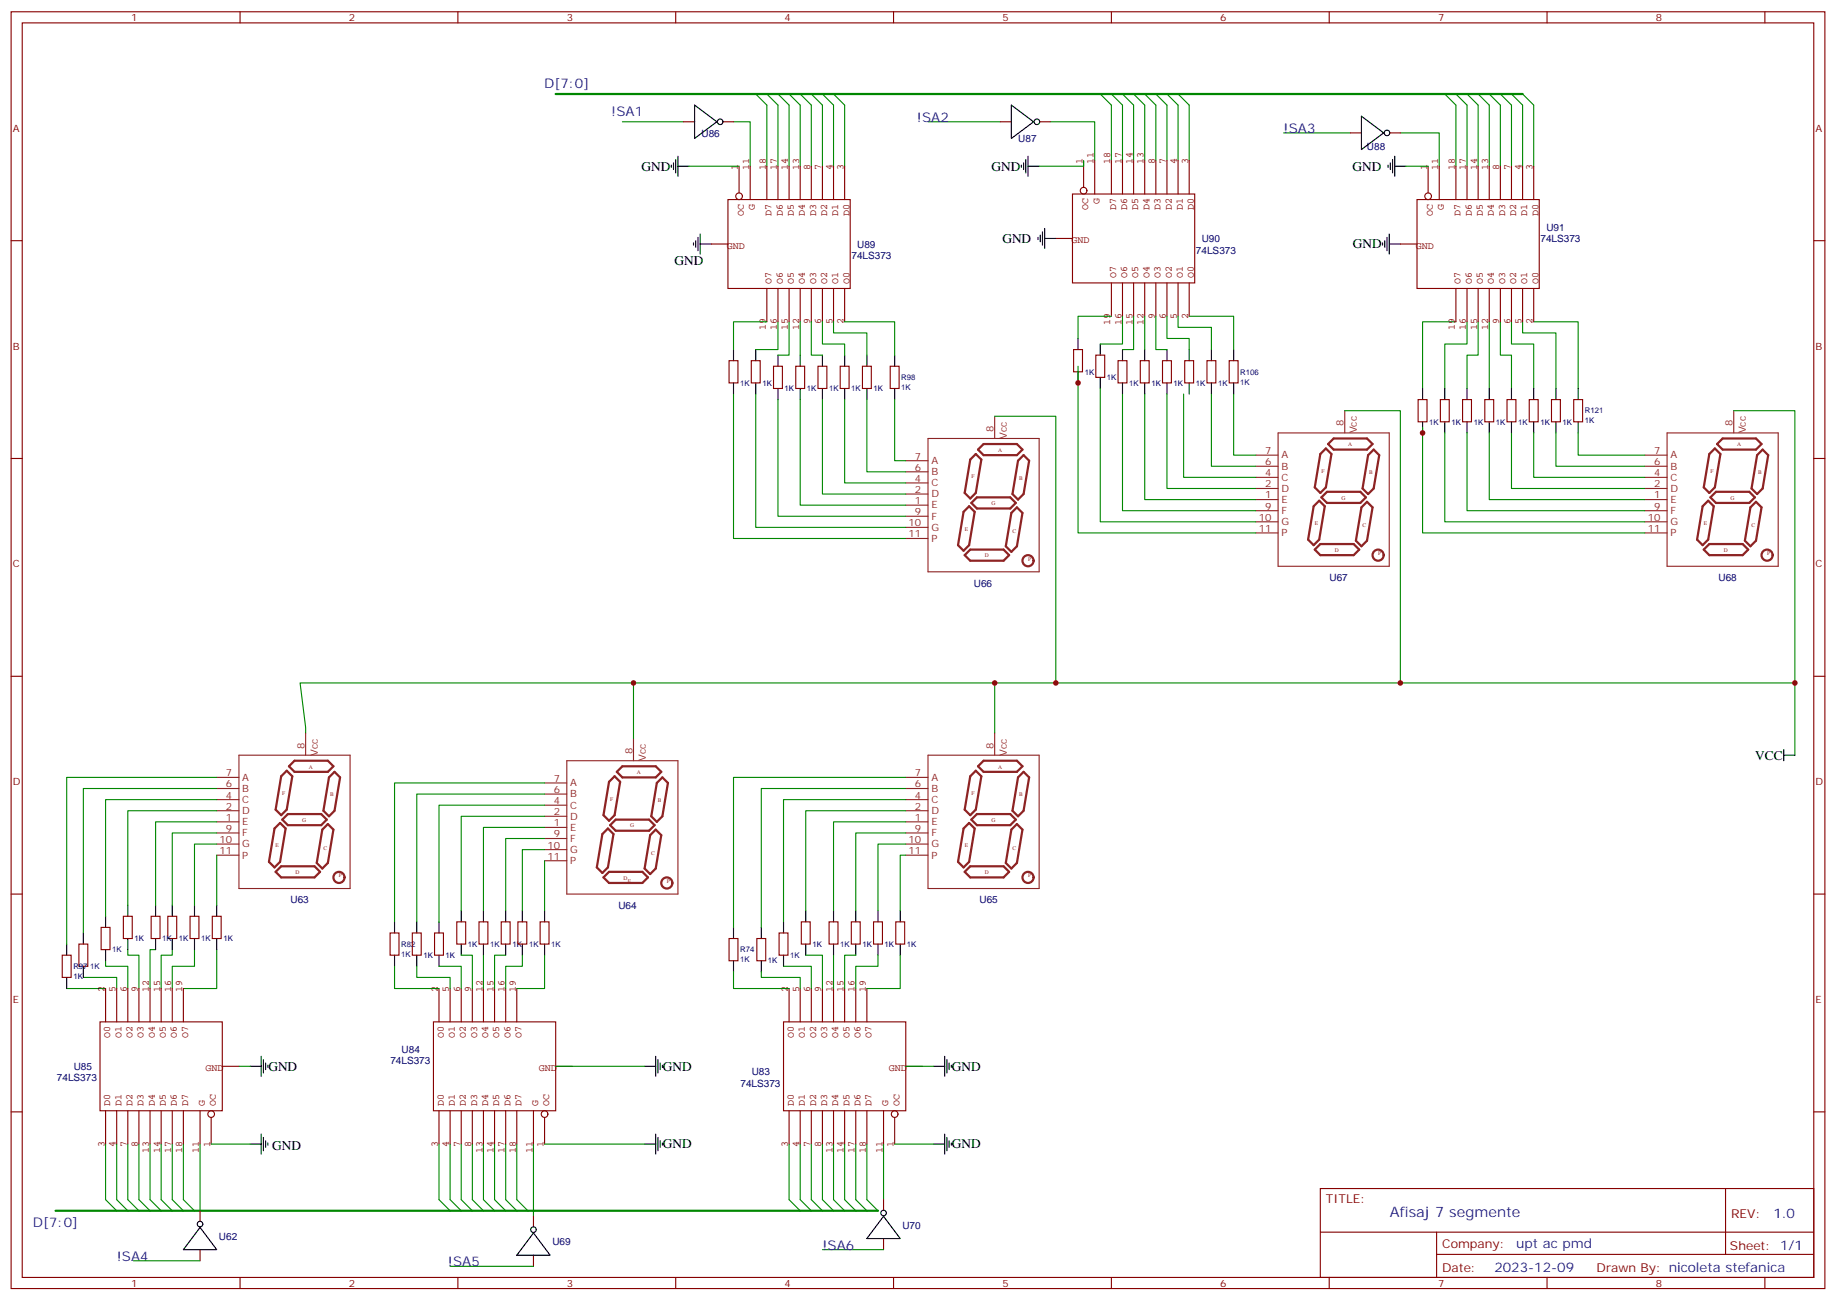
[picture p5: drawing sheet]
<svg xmlns="http://www.w3.org/2000/svg" width="583mm" height="413mm" viewBox="0 0 583 413" stroke-linecap="round" stroke-linejoin="round" font-family="sans-serif">
<g fill="none" stroke="#870000" stroke-width=".35">
<path d="M3.5 3.7h575.8v405.4h-575.8zM7.1 7.3h568.6v398.3h-568.6zM76.2 3.7v3.6M145.3 3.7v3.6M214.5 3.7v3.6M283.6 3.7v3.6M352.8 3.7v3.6M421.9 3.7v3.6M491.1 3.7v3.6M560.2 3.7v3.6M217 38.7h3.5M229.3 38.7h3.5"/>
<path d="M3.5 76.4h3.6M575.7 76.4h3.6M3.5 145.6h3.6M575.7 145.6h3.6M3.5 214.7h3.6M575.7 214.7h3.6M3.5 283.8h3.6M25 299.7h2.9v7.1h-2.9zM32.1 294.4h2.8v7.1h-2.8zM39.2 290.9h2.8v7.1h-2.8zM48 290.9h2.8v7.1h-2.8zM53.3 290.9h2.8v7.1h-2.8z"/>
<path d="M60.3 290.9h2.8v7.1h-2.8zM67.4 290.9h2.8v7.1h-2.8zM123.8 296.2h2.8v7h-2.8zM130.9 296.2h2.8v7h-2.8zM137.9 296.2h2.9v7h-2.9zM145 292.7h2.8v7h-2.8zM152 292.7h2.9v7h-2.9zM159.1 292.7h2.8v7h-2.8zM164.4 292.7h2.8v7h-2.8zM171.4 292.7h2.9v7h-2.9zM231.4 298h2.8v7h-2.8zM240.2 298h2.9v7h-2.9z"/>
<path d="M247.3 296.2h2.8v7h-2.8zM254.4 292.7h2.8v7h-2.8zM263.2 292.7h2.8v7h-2.8zM270.2 292.7h2.8v7h-2.8zM277.3 292.7h2.8v7h-2.8zM284.3 292.7h2.9v7h-2.9zM575.7 283.8h3.6M19.8 303.2h2.8v7.1h-2.8zM3.5 353h3.6M575.7 353h3.6M419.1 377.3h156.6v28.3h-156.6zM547.7 377.4v20.8"/>
<path d="M419.1 391.2h156.5M456 398.2h119.6M456 391.2v14.1M76.2 405.6v3.5M145.3 405.6v3.5M214.5 405.6v3.5M283.6 405.6v3.5M352.8 405.6v3.5M421.9 405.6v3.5M491.1 405.6v3.5M560.2 405.6v3.5"/>
</g>
<g fill="none" stroke="#008700" stroke-width=".35">
<path d="M197.6 38.7h19.4M232.8 38.7h5.3v14.1M294.6 38.7h22.9M333.4 38.7h14.1v12.3M407.5 42.2h21.1M444.5 42.2h12.3v10.6M21.2 313.8h12.3M26.5 310.3h10.5v3.5M33.5 305v1.8h7.1v7M40.6 301.5v1.7h3.5v10.6M49.4 301.5h-1.8v12.3M54.7 301.5v1.7h-3.5v10.6"/>
<path d="M61.7 301.5v5.3h-7v7M68.8 301.5v12.3h-10.6M125.2 306.8v7h14.1M132.3 306.8v3.5h10.6v3.5M139.3 306.8h7.1v7M146.4 303.2h3.5v10.6M153.5 303.2v10.6M160.5 303.2h-3.5v10.6M165.8 303.2v3.6h-5.3v7M172.9 303.2v10.6h-8.9M232.8 308.5v5.3h17.7M241.7 308.5v1.8h12.3v3.5"/>
<path d="M248.7 306.8h8.8v7M255.8 303.2h5.3v10.6M264.6 303.2v10.6M271.6 303.2h-3.5v10.6M278.7 303.2v3.6h-7.1v7M285.8 303.2v10.6h-10.6M33.5 363.2v17.7l3.5 3.5M37 363.2v17.7l3.6 3.5M40.6 363.2v17.7l3.5 3.5M44.1 363.2v17.7l3.5 3.5M47.6 363.2v17.7l3.6 3.5M51.2 363.2v17.7l3.5 3.5"/>
<path d="M54.7 363.2v17.7l3.5 3.5M58.2 363.2v17.7l3.5 3.5M63.5 363.2v21.2M139.3 363.2v17.7l3.6 3.5M142.9 363.2v17.7l3.5 3.5M146.4 363.2v17.7l3.5 3.5M149.9 363.2v17.7l3.6 3.5M153.5 363.2v17.7l3.5 3.5M157 363.2v17.7l3.5 3.5M160.5 363.2v17.7l3.5 3.5M164 363.2v17.7l3.6 3.5M169.3 363.2v23"/>
<path d="M250.5 363.2v17.7l3.5 3.5M254 363.2v17.7l3.5 3.5M257.5 363.2v17.7l3.6 3.5M261.1 363.2v17.7l3.5 3.5M264.6 363.2v17.7l3.5 3.5M268.1 363.2v17.7l3.5 3.5M271.6 363.2v17.7l3.6 3.5M275.2 363.2v17.7l3.5 3.5M280.5 363.2v17.7"/>
</g>
<g fill="none" stroke="#000" stroke-width=".35">
<path d="M220.5 33.4l7 5.3-7 5.3zM21.2 299.7v3.5M26.5 296.2v3.5M33.5 290.9v3.5M40.6 287.4v3.5M40.6 298v3.5M49.4 287.4v3.5M49.4 298v3.5M54.7 287.4v3.5M54.7 298v3.5M61.7 287.4v3.5M61.7 298v3.5"/>
<path d="M68.8 287.4v3.5M68.8 298v3.5M125.2 292.7v3.5M132.3 292.7v3.5M139.3 292.7v3.5M146.4 289.1v3.6M146.4 299.7v3.5M153.5 289.1v3.6M153.5 299.7v3.5M160.5 289.1v3.6M160.5 299.7v3.5M165.8 289.1v3.6"/>
<path d="M165.8 299.7v3.5M172.9 289.1v3.6M172.9 299.7v3.5M232.8 294.4v3.6M241.7 294.4v3.6M248.7 292.7v3.5M255.8 289.1v3.6M255.8 299.7v3.5M264.6 289.1v3.6M264.6 299.7v3.5M271.6 289.1v3.6M271.6 299.7v3.5"/>
<path d="M278.7 289.1v3.6M278.7 299.7v3.5M285.8 289.1v3.6M285.8 299.7v3.5M21.2 310.3v3.5M26.5 306.8v3.5M33.5 301.5v3.5M125.2 303.2v3.6M132.3 303.2v3.6M139.3 303.2v3.6M232.8 305v3.5M241.7 305v3.5"/>
<path d="M248.7 303.2v3.6M79.4 338.5h3.5M82.9 335.4v6.3M83.6 336.4v4.2M84.3 337.5v2.1M85 338.2v.7M204.6 338.5h3.5M208.1 335.4v6.3M208.8 336.4v4.2M209.5 337.5v2.1M210.3 338.2v.7M296.3 338.5h3.6"/>
<path d="M299.9 335.4v6.3M300.6 336.4v4.2M301.3 337.5v2.1M302 338.2v.7M79.4 363.2h3.5M82.9 360v6.4M83.6 361.1v4.2M84.3 362.2v2.1M85 362.9v.7M204.6 363.2h3.5M208.1 360v6.4M208.8 361.1v4.2"/>
<path d="M209.5 362.2v2.1M210.3 362.9v.7M296.3 363.2h3.6M299.9 360v6.4M300.6 361.1v4.2M301.3 362.2v2.1M302 362.9v.7"/>
</g>
<path d="M17.6 384.4h261.1" fill="none" stroke="#008700" stroke-width=".71"/>
<g fill="none" stroke="#850000" stroke-width=".35">
<path d="M33.5 313.8v10.6M37 313.8v10.6M40.6 313.8v10.6M44.1 313.8v10.6M47.6 313.8v10.6M51.2 313.8v10.6M54.7 313.8v10.6M58.2 313.8v10.6M139.3 313.8v10.6M142.9 313.8v10.6M146.4 313.8v10.6M149.9 313.8v10.6"/>
<path d="M153.5 313.8v10.6M157 313.8v10.6M160.5 313.8v10.6M164 313.8v10.6M250.5 313.8v10.6M254 313.8v10.6M257.5 313.8v10.6M261.1 313.8v10.6M264.6 313.8v10.6M268.1 313.8v10.6M271.6 313.8v10.6M275.2 313.8v10.6"/>
<path d="M31.7 324.4h38.9v28.2h-38.9zM70.6 338.5h5.2M137.6 324.4h38.8v28.2h-38.8zM176.4 338.5h5.3M248.7 324.4h38.8v28.2h-38.8zM287.5 338.5h5.3M33.5 352.6v10.6M37 352.6v10.6M40.6 352.6v10.6M44.1 352.6v10.6M47.6 352.6v10.6M51.2 352.6v10.6"/>
<path d="M54.7 352.6v10.6M58.2 352.6v10.6M63.5 352.6v10.6M67 354.8v8.4M139.3 352.6v10.6M142.9 352.6v10.6M146.4 352.6v10.6M149.9 352.6v10.6M153.5 352.6v10.6M157 352.6v10.6M160.5 352.6v10.6M164 352.6v10.6"/>
<path d="M169.3 352.6v10.6M172.9 354.8v8.4M250.5 352.6v10.6M254 352.6v10.6M257.5 352.6v10.6M261.1 352.6v10.6M264.6 352.6v10.6M268.1 352.6v10.6M271.6 352.6v10.6M275.2 352.6v10.6M280.5 352.6v10.6M284 354.8v8.4"/>
<circle cx="67" cy="353.7" r="1.06"/>
<circle cx="172.9" cy="353.7" r="1.06"/>
<circle cx="284" cy="353.7" r="1.06"/>
</g>
<circle cx="228.6" cy="38.7" r=".88" fill="#fff" stroke="#000" stroke-width=".35"/>
<path d="M317.5 38.7h3.5M329.8 38.7h3.6" fill="none" stroke="#870000" stroke-width=".35"/>
<path d="M321 33.4l7.1 5.3-7.1 5.3z" fill="none" stroke="#000" stroke-width=".35"/>
<circle cx="329.1" cy="38.7" r=".88" fill="#fff" stroke="#000" stroke-width=".35"/>
<path d="M428.6 42.2h3.6M441 42.2h3.5" fill="none" stroke="#870000" stroke-width=".35"/>
<path d="M432.2 36.9l7 5.3-7 5.3z" fill="none" stroke="#000" stroke-width=".35"/>
<circle cx="440.3" cy="42.2" r=".88" fill="#fff" stroke="#000" stroke-width=".35"/>
<g fill="none" stroke="#000" stroke-width=".35">
<path d="M213.1 52.4v.7M213.8 51.7v2.1M214.5 50.7v4.2M215.2 52.8h3.5M215.2 49.6v6.4M324.2 52.4v.7M324.9 51.7v2.1M325.6 50.7v4.2M326.3 52.8h3.5M326.3 49.6v6.4M440.6 52.4v.7M441.3 51.7v2.1"/>
<path d="M442 50.7v4.2M442.7 52.8h3.6M442.7 49.6v6.4M220.1 77.1v.7M220.8 76.4v2.1M221.5 75.4v4.2M222.2 77.5h3.6M222.2 74.3v6.3M329.5 75.4v.7M330.2 74.6v2.2M330.9 73.6v4.2M331.6 75.7h3.5"/>
<path d="M331.6 72.5v6.4M438.9 77.1v.7M439.6 76.4v2.1M440.3 75.4v4.2M441 77.5h3.5M441 74.3v6.3M232.8 111v3.5M239.9 111v3.5M246.9 112.7v3.6M254 112.7v3.6M261.1 112.7v3.6M268.1 112.7v3.6"/>
<path d="M275.2 112.7v3.6M284 112.7v3.6M342.2 107.5v3.5M342.2 118v3.6M349.2 109.2v3.5M349.2 119.8v3.5M356.3 111v3.5M363.4 111v3.5M370.4 111v3.5M377.5 111v3.5M384.5 111v3.5M391.6 111v3.5"/>
<path d="M232.8 121.6v3.5M239.9 121.6v3.5M246.9 123.3v3.6M254 123.3v3.6M261.1 123.3v3.6M268.1 123.3v3.6M275.2 123.3v3.6M284 123.3v3.6M356.3 121.6v3.5M363.4 121.6v3.5M370.4 121.6v3.5M377.5 121.6v3.5"/>
<path d="M384.5 121.6v3.5M391.6 121.6v3.5M451.6 123.3v3.6M451.6 133.9v3.5M458.6 123.3v3.6M458.6 133.9v3.5M465.7 123.3v3.6M465.7 133.9v3.5M472.7 123.3v3.6M472.7 133.9v3.5M479.8 123.3v3.6M479.8 133.9v3.5"/>
<path d="M486.8 123.3v3.6M486.8 133.9v3.5M493.9 123.3v3.6M493.9 133.9v3.5M500.9 123.3v3.6M500.9 133.9v3.5M63.5 389.7l5.3 7h-10.6z"/>
</g>
<g fill="none" stroke="#008700" stroke-width=".35">
<path d="M239.9 29.8l3.5 3.6v19.4M243.4 29.8l3.5 3.6v19.4M246.9 29.8l3.6 3.6v19.4M250.5 29.8l3.5 3.6v19.4M254 29.8l3.5 3.6v19.4M257.5 29.8l3.6 3.6v19.4M261.1 29.8l3.5 3.6v19.4M264.6 29.8l3.5 3.6v19.4M349.2 29.8l3.6 3.6v17.6M352.8 29.8l3.5 3.6v17.6M356.3 29.8l3.5 3.6v17.6M359.8 29.8l3.6 3.6v17.6"/>
<path d="M363.4 29.8l3.5 3.6v17.6M366.9 29.8l3.5 3.6v17.6M370.4 29.8l3.5 3.6v17.6M373.9 29.8l3.6 3.6v17.6M458.6 29.8l3.5 3.6v19.4M462.1 29.8l3.6 3.6v19.4M465.7 29.8l3.5 3.6v19.4M469.2 29.8l3.5 3.6v19.4M472.7 29.8l3.5 3.6v19.4M476.2 29.8l3.6 3.6v19.4M479.8 29.8l3.5 3.6v19.4M483.3 29.8l3.5 3.6v19.4"/>
<path d="M218.7 52.8h15.9M344 51v1.8h-14.2M446.3 52.8h7M243.4 102.2h-10.6v8.8M246.9 102.2v8.8h-7M250.5 102.2v10.5h-3.6M254 102.2v10.5M257.5 102.2v10.5h3.6M261.1 102.2v7h7v3.5M264.6 102.2v3.5h10.6v7M268.1 102.2h15.9v10.5M342.2 116.3v52.9h56.4"/>
<path d="M352.8 100.4h-10.6v7.1M356.3 100.4v8.8h-7.1M359.8 100.4v10.6h-3.5M363.4 100.4v10.6M366.9 100.4v10.6h3.5M370.4 100.4v7.1h7.1v3.5M373.9 100.4v3.5h10.6v7.1M377.5 100.4h14.1v10.6M462.1 102.2h-10.5v21.1M465.7 102.2v7h-7.1v14.1M469.2 102.2v10.5h-3.5v10.6M472.7 102.2v21.1"/>
<path d="M476.2 102.2v10.5h3.6v10.6M479.8 102.2v7h7v14.1M483.3 102.2v3.5h10.6v17.6M486.8 102.2h14.1v21.1M232.8 125.1v45.9h54.7M239.9 125.1v42.3h47.6M246.9 126.9v37h40.6M254 126.9v33.5h33.5M261.1 126.9v29.9h26.4M268.1 126.9v26.4h19.4M275.2 126.9v22.9h12.3M284 126.9v19.4h3.5"/>
<path d="M349.2 123.3v42.4h49.4M356.3 125.1v37h42.3M363.4 125.1v33.5h35.2M370.4 125.1v30h28.2M375.7 125.1v26.5h22.9M384.5 125.1v22.9h14.1M391.6 125.1v19.4h7M451.6 135.7v33.5h70.5M458.6 137.4v28.3h63.5M465.7 137.4v24.7h56.4M472.7 137.4v21.2h49.4M479.8 137.4v17.7h42.3"/>
<path d="M486.8 137.4v14.2h35.3M493.9 137.4v10.6h28.2M500.9 137.4v7.1h21.2M68.8 246.8h-47.6v52.9M68.8 250.3h-42.3v45.9M68.8 253.9h-35.3v37M68.8 257.4h-28.2v30M172.9 248.6h-47.7v44.1M172.9 252.1h-40.6v40.6M172.9 255.6h-33.6v37.1M172.9 259.2h-26.5v29.9M287.5 246.8h-54.7v47.6"/>
<path d="M287.5 250.3h-45.8v44.1M287.5 253.9h-38.8v38.8M287.5 257.4h-31.7v31.7M68.8 260.9h-19.4v26.5M68.8 264.4h-14.1v23M68.8 268h-7.1v19.4M68.8 271.5v15.9M172.9 262.7h-19.4v26.4M172.9 266.2h-12.4v22.9M172.9 269.7h-7.1v19.4M172.9 273.3v15.8M287.5 260.9h-22.9v28.2"/>
<path d="M287.5 264.4h-15.9v24.7M287.5 268h-8.8v21.1M287.5 271.5h-1.7v17.6M75.8 338.5h3.6M176.4 338.5h28.2M287.5 338.5h8.8M67 363.2h12.4M172.9 363.2h31.7M284 363.2h12.3"/>
</g>
<path d="M176.4 29.8h306.9" fill="none" stroke="#008700" stroke-width=".71"/>
<g fill="none" stroke="#850000" stroke-width=".35">
<path d="M234.6 52.8v8.4M238.1 52.8v10.6M243.4 52.8v10.6M246.9 52.8v10.6M250.5 52.8v10.6M254 52.8v10.6M257.5 52.8v10.6M261.1 52.8v10.6M264.6 52.8v10.6M268.1 52.8v10.6M344 51v8.5M347.5 51v10.6"/>
<path d="M352.8 51v10.6M356.3 51v10.6M359.8 51v10.6M363.4 51v10.6M366.9 51v10.6M370.4 51v10.6M373.9 51v10.6M377.5 51v10.6M453.3 52.8v8.4M456.8 52.8v10.6M462.1 52.8v10.6M465.7 52.8v10.6"/>
<path d="M469.2 52.8v10.6M472.7 52.8v10.6M476.2 52.8v10.6M479.8 52.8v10.6M483.3 52.8v10.6M486.8 52.8v10.6M225.8 77.5h5.3M231.1 63.4h38.8v28.2h-38.8zM335.1 75.7h5.3M340.4 61.6h38.8v28.2h-38.8zM444.5 77.5h5.3M449.8 63.4h38.8v28.2h-38.8z"/>
<path d="M243.4 91.6v10.6M246.9 91.6v10.6M250.5 91.6v10.6M254 91.6v10.6M257.5 91.6v10.6M261.1 91.6v10.6M264.6 91.6v10.6M268.1 91.6v10.6M352.8 89.8v10.6M356.3 89.8v10.6M359.8 89.8v10.6M363.4 89.8v10.6"/>
<path d="M366.9 89.8v10.6M370.4 89.8v10.6M373.9 89.8v10.6M377.5 89.8v10.6M462.1 91.6v10.6M465.7 91.6v10.6M469.2 91.6v10.6M472.7 91.6v10.6M476.2 91.6v10.6M479.8 91.6v10.6M483.3 91.6v10.6M486.8 91.6v10.6"/>
<circle cx="234.6" cy="62.3" r="1.06"/>
<circle cx="344" cy="60.5" r="1.06"/>
<circle cx="453.3" cy="62.3" r="1.06"/>
</g>
<g fill="none" stroke="#870000" stroke-width=".35">
<path d="M231.4 114.5h2.8v7.1h-2.8zM238.5 114.5h2.8v7.1h-2.8zM245.5 116.3h2.9v7h-2.9zM252.6 116.3h2.8v7h-2.8zM259.6 116.3h2.9v7h-2.9zM266.7 116.3h2.8v7h-2.8zM273.8 116.3h2.8v7h-2.8zM282.6 116.3h2.8v7h-2.8zM340.8 111h2.8v7h-2.8zM347.8 112.7h2.9v7.1h-2.9zM354.9 114.5h2.8v7.1h-2.8zM361.9 114.5h2.9v7.1h-2.9z"/>
<path d="M369 114.5h2.8v7.1h-2.8zM376.1 114.5h2.8v7.1h-2.8zM383.1 114.5h2.8v7.1h-2.8zM390.2 114.5h2.8v7.1h-2.8zM450.1 126.9h2.9v7h-2.9zM457.2 126.9h2.8v7h-2.8zM464.3 126.9h2.8v7h-2.8zM471.3 126.9h2.8v7h-2.8zM478.4 126.9h2.8v7h-2.8zM485.4 126.9h2.8v7h-2.8zM492.5 126.9h2.8v7h-2.8zM499.5 126.9h2.9v7h-2.9z"/>
<path d="M63.5 384.4v3.5M63.5 396.7v3.6"/>
</g>
<g fill="none" stroke="#8c2424" stroke-width=".35">
<path d="M294.6 139.2h35.2v42.3h-35.2zM315.7 132.2v7M405.7 137.4h35.3v42.4h-35.3zM426.9 130.4v7M529.2 137.4h35.2v42.4h-35.2zM550.3 130.4v7M287.5 146.3h7.1M287.5 149.8h7.1M287.5 153.3h7.1M287.5 156.8h7.1M398.6 144.5h7.1M398.6 148h7.1"/>
<path d="M398.6 151.6h7.1M398.6 155.1h7.1M398.6 158.6h7.1M522.1 144.5h7.1M522.1 148h7.1M522.1 151.6h7.1M522.1 155.1h7.1M522.1 158.6h7.1M287.5 160.4h7.1M287.5 163.9h7.1M287.5 167.4h7.1M287.5 171h7.1"/>
<path d="M398.6 162.1h7.1M398.6 165.7h7.1M398.6 169.2h7.1M522.1 162.1h7.1M522.1 165.7h7.1M522.1 169.2h7.1M75.8 239.7h35.3v42.4h-35.3zM97 232.7v7M201.1 234.5v7M294.6 239.7h35.2v42.4h-35.2zM315.7 232.7v7M68.8 246.8h7"/>
<path d="M68.8 250.3h7M68.8 253.9h7M68.8 257.4h7M172.9 248.6h7M172.9 252.1h7M172.9 255.6h7M172.9 259.2h7M179.9 241.5h35.3v42.3h-35.3zM287.5 246.8h7.1M287.5 250.3h7.1M287.5 253.9h7.1M287.5 257.4h7.1"/>
<path d="M68.8 260.9h7M68.8 264.4h7M68.8 268h7M68.8 271.5h7M172.9 262.7h7M172.9 266.2h7M172.9 269.7h7M172.9 273.3h7M287.5 260.9h7.1M287.5 264.4h7.1M287.5 268h7.1M287.5 271.5h7.1"/>
</g>
<g fill="none" stroke="#8c2424" stroke-width=".71">
<path d="M308 145.9l1.7-1.8 1.8 1.8-1.8 10.6-1.7 1.8-1.8-1.8zM308.3 159.7l1.8-1.8h10.6l1.7 1.8-1.7 1.7h-10.6zM310.4 142.7l1.8-1.7h10.6l1.8 1.7-1.8 1.8h-10.6zM323.1 146.3l1.8-1.8 1.8 1.8-1.8 10.5-1.8 1.8-1.7-1.8zM418.7 159l1.8 1.7-1.8 10.6-1.7 1.8-1.8-1.8 1.8-10.6zM419.5 157.9l1.7-1.8h10.6l1.8 1.8-1.8 1.8h-10.6zM420.9 142.4l1.7 1.7-1.7 10.6-1.8 1.8-1.8-1.8 1.8-10.6zM421.6 141l1.7-1.8h10.6l1.8 1.8-1.8 1.7h-10.6zM433.9 159.3l1.8 1.8-1.8 10.6-1.7 1.7-1.8-1.7 1.8-10.6zM436 142.7l1.8 1.8-1.8 10.6-1.7 1.7-1.8-1.7 1.8-10.6zM542.2 159l1.8 1.7-1.8 10.6-1.7 1.8-1.8-1.8 1.8-10.6zM544.3 142.4l1.8 1.7-1.8 10.6-1.7 1.8-1.8-1.8 1.8-10.6z"/>
<path d="M544.7 156.1h10.6l1.7 1.8-1.7 1.8h-10.6l-1.8-1.8zM545 141l1.8-1.8h10.6l1.8 1.8-1.8 1.7h-10.6zM557.4 159.3l1.8 1.8-1.8 10.6-1.8 1.7-1.7-1.7 1.7-10.6zM559.5 142.7l1.8 1.8-1.8 10.6-1.8 1.7-1.7-1.7 1.7-10.6zM307.6 160.7l1.8 1.8-1.8 10.6-1.7 1.7-1.8-1.7 1.8-10.6zM308 174.5h10.6l1.7 1.7-1.7 1.8h-10.6l-1.8-1.8zM322.8 161.1l1.8 1.7-1.8 10.6-1.8 1.8-1.7-1.8 1.7-10.6zM417.3 174.5l1.8-1.8h10.6l1.7 1.8-1.7 1.7h-10.6zM542.6 172.7h10.6l1.7 1.8-1.7 1.7h-10.6l-1.8-1.7zM91 244.7l1.8 1.8-1.8 10.5-1.7 1.8-1.8-1.8 1.8-10.5zM91.7 243.3l1.8-1.8h10.6l1.7 1.8-1.7 1.7h-10.6zM106.2 245l1.7 1.8-1.7 10.6-1.8 1.8-1.7-1.8 1.7-10.6z"/>
<path d="M195.1 246.5l1.7 1.7-1.7 10.6-1.8 1.8-1.7-1.8 1.7-10.6zM195.8 245l1.8-1.7h10.5l1.8 1.7-1.8 1.8h-10.5zM210.3 246.8l1.7 1.8-1.7 10.6-1.8 1.7-1.8-1.7 1.8-10.6zM309.7 244.7l1.8 1.8-1.8 10.5-1.7 1.8-1.8-1.8 1.8-10.5zM310.1 258.4h10.6l1.7 1.8-1.7 1.8h-10.6l-1.8-1.8zM312.2 241.5h10.6l1.8 1.8-1.8 1.7h-10.6l-1.8-1.7zM324.9 245l1.8 1.8-1.8 10.6-1.8 1.8-1.7-1.8 1.7-10.6zM88.9 261.3l1.8 1.7-1.8 10.6-1.8 1.8-1.7-1.8 1.7-10.6zM89.3 275h10.5l1.8 1.8-1.8 1.8h-10.5l-1.8-1.8zM89.6 260.2l1.8-1.8h10.6l1.7 1.8-1.7 1.8h-10.6zM104.1 261.6l1.7 1.8-1.7 10.6-1.8 1.7-1.8-1.7 1.8-10.6zM191.6 278.6l1.7-1.8h10.6l1.8 1.8-1.8 1.7h-10.6z"/>
<path d="M193 263l1.7 1.8-1.7 10.6-1.8 1.7-1.8-1.7 1.8-10.6zM193.7 262l1.7-1.8h10.6l1.8 1.8-1.8 1.7h-10.6zM208.1 263.4l1.8 1.7-1.8 10.6-1.7 1.8-1.8-1.8 1.8-10.6zM307.6 261.3l1.8 1.7-1.8 10.6-1.7 1.8-1.8-1.8 1.8-10.6zM308 275h10.6l1.7 1.8-1.7 1.8h-10.6l-1.8-1.8zM322.8 261.6l1.8 1.8-1.8 10.6-1.8 1.7-1.7-1.7 1.7-10.6z"/>
<circle cx="326.3" cy="178" r="1.76"/>
<circle cx="437.4" cy="176.2" r="1.76"/>
<circle cx="560.9" cy="176.2" r="1.76"/>
<circle cx="107.6" cy="278.6" r="1.76"/>
<circle cx="326.3" cy="278.6" r="1.76"/>
<circle cx="211.7" cy="280.3" r="1.76"/>
</g>
<circle cx="63.5" cy="388.6" r=".88" fill="#fff" stroke="#000" stroke-width=".35"/>
<path d="M169.3 386.2v3.5M169.3 398.5v3.5" fill="none" stroke="#870000" stroke-width=".35"/>
<path d="M169.3 391.4l5.3 7.1h-10.6z" fill="none" stroke="#000" stroke-width=".35"/>
<circle cx="169.3" cy="390.4" r=".88" fill="#fff" stroke="#000" stroke-width=".35"/>
<path d="M280.5 380.9v3.5M280.5 393.2v3.5" fill="none" stroke="#870000" stroke-width=".35"/>
<path d="M280.5 386.2l5.3 7h-10.6z" fill="none" stroke="#000" stroke-width=".35"/>
<circle cx="280.5" cy="385.1" r=".88" fill="#fff" stroke="#000" stroke-width=".35"/>
<path d="M315.7 132.2h19.4v84.6M426.9 130.4h17.6v86.4M550.3 130.4h19.4v109.3M201.1 216.8v17.7M315.7 216.8v15.9M569.7 216.8h-474.5l1.8 14.1v1.8M261.1 396.7h19.4M42.3 400.3h21.2M142.9 402h26.4" fill="none" stroke="#008700" stroke-width=".35"/>
<path d="M566.2 239.7h3.5M566.2 238v3.5" fill="none" stroke="#000" stroke-width=".35"/>
<g fill="#c00">
<circle cx="451.6" cy="137.4" r=".88"/>
<circle cx="342.2" cy="121.6" r=".88"/>
<circle cx="201.1" cy="216.8" r=".88"/>
<circle cx="315.7" cy="216.8" r=".88"/>
<circle cx="444.5" cy="216.8" r=".88"/>
<circle cx="335.1" cy="216.8" r=".88"/>
<circle cx="569.7" cy="216.8" r=".88"/>
</g>
<text font-size="4.6" fill="#00f" x="441.2" y="386.4">Afisaj 7 segmente</text>
<g font-size="4.2" fill="#00f">
<text x="172.7" y="28">D[7:0]</text>
<text x="194" y="36.9">!SA1</text>
<text x="291" y="38.7">!SA2</text>
<text x="407.5" y="42.2">!SA3</text>
<text x="10.4" y="389.6">D[7:0]</text>
<text x="562.9" y="386.6">1.0</text>
<text x="37" y="400.3">!SA4</text>
<text x="142.2" y="402">!SA5</text>
<text x="261.1" y="396.7">!SA6</text>
<text x="481.3" y="396.2">upt ac pmd</text>
<text x="474.4" y="404">2023-12-09</text>
</g>
<g font-size="4.2">
<text x="203.7" y="54.2">GND</text>
<text x="314.8" y="54.2">GND</text>
<text x="429.3" y="54.3">GND</text>
<text x="318.2" y="77.1">GND</text>
<text x="429.4" y="78.9">GND</text>
<text x="214.1" y="84.2">GND</text>
<text x="557.1" y="241.3">VCC</text>
<text x="85.2" y="339.9">GND</text>
<text x="210.4" y="339.9">GND</text>
<text x="302.2" y="339.9">GND</text>
<text x="86.4" y="365">GND</text>
<text x="210.4" y="364.6">GND</text>
<text x="302.2" y="364.6">GND</text>
</g>
<g font-size="3.9" fill="#800">
<text x="420.9" y="381.9">TITLE:</text>
<text x="549.5" y="386.6">REV:</text>
<text x="457.8" y="396.1">Company:</text>
<text x="549.1" y="396.7">Sheet: 1/1</text>
<text x="457.8" y="403.8">Date:</text>
<text x="506.8" y="403.9">Drawn By: nicoleta stefanica</text>
</g>
<g font-size="3.2" fill="#800">
<text x="41.6" y="6.7">1</text>
<text x="110.8" y="6.7">2</text>
<text x="179.9" y="6.7">3</text>
<text x="249.1" y="6.7">4</text>
<text x="318.2" y="6.7">5</text>
<text x="387.3" y="6.7">6</text>
<text x="456.5" y="6.7">7</text>
<text x="525.6" y="6.7">8</text>
<text x="4.1" y="41.8">A</text>
<text x="576.3" y="41.8">A</text>
<text x="4.1" y="111">B</text>
<text x="576.3" y="111">B</text>
<text x="4.1" y="180.1">C</text>
<text x="576.3" y="180.1">C</text>
<text x="4.1" y="249.3">D</text>
<text x="576.3" y="249.3">D</text>
<text x="4.1" y="318.4">E</text>
<text x="576.3" y="318.4">E</text>
<text x="41.6" y="408.6">1</text>
<text x="110.8" y="408.6">2</text>
<text x="179.9" y="408.6">3</text>
<text x="249.1" y="408.6">4</text>
<text x="318.2" y="408.6">5</text>
<text x="387.3" y="408.6">6</text>
<text x="456.5" y="408.6">7</text>
<text x="525.6" y="408.6">8</text>
</g>
<g font-size="3.2" fill="#000080">
<text x="222.7" y="43.5">U86</text>
<text x="323.2" y="45.2">U87</text>
<text x="433.9" y="47.5">U88</text>
<text x="381.4" y="77">U90</text>
<text x="489" y="77">74LS373</text>
<text x="490.9" y="73.4">U91</text>
<text x="270.3" y="82.3">74LS373</text>
<text x="272.1" y="78.7">U89</text>
<text x="379.6" y="80.5">74LS373</text>
<text x="422" y="184.6">U67</text>
<text x="545.5" y="184.6">U68</text>
<text x="309.1" y="186.3">U66</text>
<text x="92.2" y="286.7">U63</text>
<text x="310.9" y="286.7">U65</text>
<text x="196.3" y="288.5">U64</text>
<text x="127.5" y="334.4">U84</text>
<text x="23.4" y="339.7">U85</text>
<text x="123.9" y="337.9">74LS373</text>
<text x="238.6" y="341.4">U83</text>
<text x="18.1" y="343.2">74LS373</text>
<text x="235" y="344.9">74LS373</text>
<text x="69.5" y="393.6">U62</text>
<text x="175.3" y="395.4">U69</text>
<text x="286.5" y="390.1">U70</text>
</g>
<g font-size="3.2" fill="#840000">
<text x="234.2" y="53.8" transform="rotate(-90 234.2 53.8)">1</text>
<text x="237.8" y="53.8" transform="rotate(-90 237.8 53.8)">11</text>
<text x="243.1" y="53.8" transform="rotate(-90 243.1 53.8)">18</text>
<text x="246.6" y="53.8" transform="rotate(-90 246.6 53.8)">17</text>
<text x="250.1" y="53.8" transform="rotate(-90 250.1 53.8)">14</text>
<text x="253.6" y="53.8" transform="rotate(-90 253.6 53.8)">13</text>
<text x="257.2" y="53.8" transform="rotate(-90 257.2 53.8)">8</text>
<text x="260.7" y="53.8" transform="rotate(-90 260.7 53.8)">7</text>
<text x="264.2" y="53.8" transform="rotate(-90 264.2 53.8)">4</text>
<text x="267.8" y="53.8" transform="rotate(-90 267.8 53.8)">3</text>
<text x="343.6" y="52.1" transform="rotate(-90 343.6 52.1)">1</text>
<text x="347.1" y="52.1" transform="rotate(-90 347.1 52.1)">11</text>
<text x="352.4" y="52.1" transform="rotate(-90 352.4 52.1)">18</text>
<text x="356" y="52.1" transform="rotate(-90 356 52.1)">17</text>
<text x="359.5" y="52.1" transform="rotate(-90 359.5 52.1)">14</text>
<text x="363" y="52.1" transform="rotate(-90 363 52.1)">13</text>
<text x="366.5" y="52.1" transform="rotate(-90 366.5 52.1)">8</text>
<text x="370.1" y="52.1" transform="rotate(-90 370.1 52.1)">7</text>
<text x="373.6" y="52.1" transform="rotate(-90 373.6 52.1)">4</text>
<text x="377.1" y="52.1" transform="rotate(-90 377.1 52.1)">3</text>
<text x="453" y="53.8" transform="rotate(-90 453 53.8)">1</text>
<text x="456.5" y="53.8" transform="rotate(-90 456.5 53.8)">11</text>
<text x="461.8" y="53.8" transform="rotate(-90 461.8 53.8)">18</text>
<text x="465.3" y="53.8" transform="rotate(-90 465.3 53.8)">17</text>
<text x="468.8" y="53.8" transform="rotate(-90 468.8 53.8)">14</text>
<text x="472.4" y="53.8" transform="rotate(-90 472.4 53.8)">13</text>
<text x="475.9" y="53.8" transform="rotate(-90 475.9 53.8)">8</text>
<text x="479.4" y="53.8" transform="rotate(-90 479.4 53.8)">7</text>
<text x="483" y="53.8" transform="rotate(-90 483 53.8)">4</text>
<text x="486.5" y="53.8" transform="rotate(-90 486.5 53.8)">3</text>
<text x="349" y="64.9" transform="rotate(-90 349 64.9)">G</text>
<text x="236.1" y="68.6" transform="rotate(-90 236.1 68.6)">OC</text>
<text x="239.6" y="66.7" transform="rotate(-90 239.6 66.7)">G</text>
<text x="244.9" y="68.6" transform="rotate(-90 244.9 68.6)">D7</text>
<text x="248.4" y="68.6" transform="rotate(-90 248.4 68.6)">D6</text>
<text x="252" y="68.6" transform="rotate(-90 252 68.6)">D5</text>
<text x="255.5" y="68.6" transform="rotate(-90 255.5 68.6)">D4</text>
<text x="259" y="68.6" transform="rotate(-90 259 68.6)">D3</text>
<text x="262.6" y="68.6" transform="rotate(-90 262.6 68.6)">D2</text>
<text x="266.1" y="68.6" transform="rotate(-90 266.1 68.6)">D1</text>
<text x="269.6" y="68.6" transform="rotate(-90 269.6 68.6)">D0</text>
<text x="345.5" y="66.8" transform="rotate(-90 345.5 66.8)">OC</text>
<text x="354.3" y="66.8" transform="rotate(-90 354.3 66.8)">D7</text>
<text x="357.8" y="66.8" transform="rotate(-90 357.8 66.8)">D6</text>
<text x="361.3" y="66.8" transform="rotate(-90 361.3 66.8)">D5</text>
<text x="364.9" y="66.8" transform="rotate(-90 364.9 66.8)">D4</text>
<text x="368.4" y="66.8" transform="rotate(-90 368.4 66.8)">D3</text>
<text x="371.9" y="66.8" transform="rotate(-90 371.9 66.8)">D2</text>
<text x="375.4" y="66.8" transform="rotate(-90 375.4 66.8)">D1</text>
<text x="379" y="66.8" transform="rotate(-90 379 66.8)">D0</text>
<text x="454.8" y="68.6" transform="rotate(-90 454.8 68.6)">OC</text>
<text x="458.3" y="66.7" transform="rotate(-90 458.3 66.7)">G</text>
<text x="463.6" y="68.6" transform="rotate(-90 463.6 68.6)">D7</text>
<text x="467.2" y="68.6" transform="rotate(-90 467.2 68.6)">D6</text>
<text x="470.7" y="68.6" transform="rotate(-90 470.7 68.6)">D5</text>
<text x="474.2" y="68.6" transform="rotate(-90 474.2 68.6)">D4</text>
<text x="477.7" y="68.6" transform="rotate(-90 477.7 68.6)">D3</text>
<text x="481.3" y="68.6" transform="rotate(-90 481.3 68.6)">D2</text>
<text x="484.8" y="68.6" transform="rotate(-90 484.8 68.6)">D1</text>
<text x="488.3" y="68.6" transform="rotate(-90 488.3 68.6)">D0</text>
<text x="340.1" y="77.2">GND</text>
<text x="230.7" y="79">GND</text>
<text x="449.4" y="79">GND</text>
<text x="354.3" y="88.4" transform="rotate(-90 354.3 88.4)">O7</text>
<text x="357.8" y="88.4" transform="rotate(-90 357.8 88.4)">O6</text>
<text x="361.3" y="88.4" transform="rotate(-90 361.3 88.4)">O5</text>
<text x="364.9" y="88.4" transform="rotate(-90 364.9 88.4)">O4</text>
<text x="368.4" y="88.4" transform="rotate(-90 368.4 88.4)">O3</text>
<text x="371.9" y="88.4" transform="rotate(-90 371.9 88.4)">O2</text>
<text x="375.4" y="88.4" transform="rotate(-90 375.4 88.4)">O1</text>
<text x="379" y="88.4" transform="rotate(-90 379 88.4)">O0</text>
<text x="244.9" y="90.2" transform="rotate(-90 244.9 90.2)">O7</text>
<text x="248.4" y="90.2" transform="rotate(-90 248.4 90.2)">O6</text>
<text x="252" y="90.2" transform="rotate(-90 252 90.2)">O5</text>
<text x="255.5" y="90.2" transform="rotate(-90 255.5 90.2)">O4</text>
<text x="259" y="90.2" transform="rotate(-90 259 90.2)">O3</text>
<text x="262.6" y="90.2" transform="rotate(-90 262.6 90.2)">O2</text>
<text x="266.1" y="90.2" transform="rotate(-90 266.1 90.2)">O1</text>
<text x="269.6" y="90.2" transform="rotate(-90 269.6 90.2)">O0</text>
<text x="463.6" y="90.2" transform="rotate(-90 463.6 90.2)">O7</text>
<text x="467.2" y="90.2" transform="rotate(-90 467.2 90.2)">O6</text>
<text x="470.7" y="90.2" transform="rotate(-90 470.7 90.2)">O5</text>
<text x="474.2" y="90.2" transform="rotate(-90 474.2 90.2)">O4</text>
<text x="477.7" y="90.2" transform="rotate(-90 477.7 90.2)">O3</text>
<text x="481.3" y="90.2" transform="rotate(-90 481.3 90.2)">O2</text>
<text x="484.8" y="90.2" transform="rotate(-90 484.8 90.2)">O1</text>
<text x="488.3" y="90.2" transform="rotate(-90 488.3 90.2)">O0</text>
<text x="366.5" y="101.2" transform="rotate(-90 366.5 101.2)">9</text>
<text x="370.1" y="101.2" transform="rotate(-90 370.1 101.2)">6</text>
<text x="373.6" y="101.2" transform="rotate(-90 373.6 101.2)">5</text>
<text x="377.1" y="101.2" transform="rotate(-90 377.1 101.2)">2</text>
<text x="243.1" y="104.9" transform="rotate(-90 243.1 104.9)">19</text>
<text x="246.6" y="104.9" transform="rotate(-90 246.6 104.9)">16</text>
<text x="250.1" y="104.9" transform="rotate(-90 250.1 104.9)">15</text>
<text x="253.6" y="104.9" transform="rotate(-90 253.6 104.9)">12</text>
<text x="257.2" y="103" transform="rotate(-90 257.2 103)">9</text>
<text x="260.7" y="103" transform="rotate(-90 260.7 103)">6</text>
<text x="264.2" y="103" transform="rotate(-90 264.2 103)">5</text>
<text x="267.8" y="103" transform="rotate(-90 267.8 103)">2</text>
<text x="352.4" y="103.2" transform="rotate(-90 352.4 103.2)">19</text>
<text x="356" y="103.2" transform="rotate(-90 356 103.2)">16</text>
<text x="359.5" y="103.2" transform="rotate(-90 359.5 103.2)">15</text>
<text x="363" y="103.2" transform="rotate(-90 363 103.2)">12</text>
<text x="461.8" y="104.9" transform="rotate(-90 461.8 104.9)">19</text>
<text x="465.3" y="104.9" transform="rotate(-90 465.3 104.9)">16</text>
<text x="468.8" y="104.9" transform="rotate(-90 468.8 104.9)">15</text>
<text x="472.4" y="104.9" transform="rotate(-90 472.4 104.9)">12</text>
<text x="475.9" y="103" transform="rotate(-90 475.9 103)">9</text>
<text x="479.4" y="103" transform="rotate(-90 479.4 103)">6</text>
<text x="483" y="103" transform="rotate(-90 483 103)">5</text>
<text x="486.5" y="103" transform="rotate(-90 486.5 103)">2</text>
<text x="33.2" y="314.9" transform="rotate(-90 33.2 314.9)">2</text>
<text x="36.7" y="314.9" transform="rotate(-90 36.7 314.9)">5</text>
<text x="40.2" y="314.9" transform="rotate(-90 40.2 314.9)">6</text>
<text x="43.7" y="314.9" transform="rotate(-90 43.7 314.9)">9</text>
<text x="47.3" y="314.9" transform="rotate(-90 47.3 314.9)">12</text>
<text x="50.8" y="314.9" transform="rotate(-90 50.8 314.9)">15</text>
<text x="54.3" y="314.9" transform="rotate(-90 54.3 314.9)">16</text>
<text x="57.9" y="314.9" transform="rotate(-90 57.9 314.9)">19</text>
<text x="139" y="314.9" transform="rotate(-90 139 314.9)">2</text>
<text x="142.5" y="314.9" transform="rotate(-90 142.5 314.9)">5</text>
<text x="146" y="314.9" transform="rotate(-90 146 314.9)">6</text>
<text x="149.6" y="314.9" transform="rotate(-90 149.6 314.9)">9</text>
<text x="153.1" y="314.9" transform="rotate(-90 153.1 314.9)">12</text>
<text x="156.6" y="314.9" transform="rotate(-90 156.6 314.9)">15</text>
<text x="160.2" y="314.9" transform="rotate(-90 160.2 314.9)">16</text>
<text x="163.7" y="314.9" transform="rotate(-90 163.7 314.9)">19</text>
<text x="250.1" y="314.9" transform="rotate(-90 250.1 314.9)">2</text>
<text x="253.6" y="314.9" transform="rotate(-90 253.6 314.9)">5</text>
<text x="257.2" y="314.9" transform="rotate(-90 257.2 314.9)">6</text>
<text x="260.7" y="314.9" transform="rotate(-90 260.7 314.9)">9</text>
<text x="264.2" y="314.9" transform="rotate(-90 264.2 314.9)">12</text>
<text x="267.8" y="314.9" transform="rotate(-90 267.8 314.9)">15</text>
<text x="271.3" y="314.9" transform="rotate(-90 271.3 314.9)">16</text>
<text x="274.8" y="314.9" transform="rotate(-90 274.8 314.9)">19</text>
<text x="35" y="329.6" transform="rotate(-90 35 329.6)">O0</text>
<text x="38.5" y="329.6" transform="rotate(-90 38.5 329.6)">O1</text>
<text x="42.1" y="329.6" transform="rotate(-90 42.1 329.6)">O2</text>
<text x="45.6" y="329.6" transform="rotate(-90 45.6 329.6)">O3</text>
<text x="49.1" y="329.6" transform="rotate(-90 49.1 329.6)">O4</text>
<text x="52.7" y="329.6" transform="rotate(-90 52.7 329.6)">O5</text>
<text x="56.2" y="329.6" transform="rotate(-90 56.2 329.6)">O6</text>
<text x="59.7" y="329.6" transform="rotate(-90 59.7 329.6)">O7</text>
<text x="140.8" y="329.6" transform="rotate(-90 140.8 329.6)">O0</text>
<text x="144.4" y="329.6" transform="rotate(-90 144.4 329.6)">O1</text>
<text x="147.9" y="329.6" transform="rotate(-90 147.9 329.6)">O2</text>
<text x="151.4" y="329.6" transform="rotate(-90 151.4 329.6)">O3</text>
<text x="155" y="329.6" transform="rotate(-90 155 329.6)">O4</text>
<text x="158.5" y="329.6" transform="rotate(-90 158.5 329.6)">O5</text>
<text x="162" y="329.6" transform="rotate(-90 162 329.6)">O6</text>
<text x="165.5" y="329.6" transform="rotate(-90 165.5 329.6)">O7</text>
<text x="252" y="329.6" transform="rotate(-90 252 329.6)">O0</text>
<text x="255.5" y="329.6" transform="rotate(-90 255.5 329.6)">O1</text>
<text x="259" y="329.6" transform="rotate(-90 259 329.6)">O2</text>
<text x="262.6" y="329.6" transform="rotate(-90 262.6 329.6)">O3</text>
<text x="266.1" y="329.6" transform="rotate(-90 266.1 329.6)">O4</text>
<text x="269.6" y="329.6" transform="rotate(-90 269.6 329.6)">O5</text>
<text x="273.1" y="329.6" transform="rotate(-90 273.1 329.6)">O6</text>
<text x="276.7" y="329.6" transform="rotate(-90 276.7 329.6)">O7</text>
<text x="65.2" y="340">GND</text>
<text x="171" y="340">GND</text>
<text x="282.2" y="340">GND</text>
<text x="35" y="351.2" transform="rotate(-90 35 351.2)">D0</text>
<text x="38.5" y="351.2" transform="rotate(-90 38.5 351.2)">D1</text>
<text x="42.1" y="351.2" transform="rotate(-90 42.1 351.2)">D2</text>
<text x="45.6" y="351.2" transform="rotate(-90 45.6 351.2)">D3</text>
<text x="49.1" y="351.2" transform="rotate(-90 49.1 351.2)">D4</text>
<text x="52.7" y="351.2" transform="rotate(-90 52.7 351.2)">D5</text>
<text x="56.2" y="351.2" transform="rotate(-90 56.2 351.2)">D6</text>
<text x="59.7" y="351.2" transform="rotate(-90 59.7 351.2)">D7</text>
<text x="65" y="351.2" transform="rotate(-90 65 351.2)">G</text>
<text x="68.5" y="351.2" transform="rotate(-90 68.5 351.2)">OC</text>
<text x="140.8" y="351.2" transform="rotate(-90 140.8 351.2)">D0</text>
<text x="144.4" y="351.2" transform="rotate(-90 144.4 351.2)">D1</text>
<text x="147.9" y="351.2" transform="rotate(-90 147.9 351.2)">D2</text>
<text x="151.4" y="351.2" transform="rotate(-90 151.4 351.2)">D3</text>
<text x="155" y="351.2" transform="rotate(-90 155 351.2)">D4</text>
<text x="158.5" y="351.2" transform="rotate(-90 158.5 351.2)">D5</text>
<text x="162" y="351.2" transform="rotate(-90 162 351.2)">D6</text>
<text x="165.5" y="351.2" transform="rotate(-90 165.5 351.2)">D7</text>
<text x="170.8" y="351.2" transform="rotate(-90 170.8 351.2)">G</text>
<text x="174.4" y="351.2" transform="rotate(-90 174.4 351.2)">OC</text>
<text x="252" y="351.2" transform="rotate(-90 252 351.2)">D0</text>
<text x="255.5" y="351.2" transform="rotate(-90 255.5 351.2)">D1</text>
<text x="259" y="351.2" transform="rotate(-90 259 351.2)">D2</text>
<text x="262.6" y="351.2" transform="rotate(-90 262.6 351.2)">D3</text>
<text x="266.1" y="351.2" transform="rotate(-90 266.1 351.2)">D4</text>
<text x="269.6" y="351.2" transform="rotate(-90 269.6 351.2)">D5</text>
<text x="273.1" y="351.2" transform="rotate(-90 273.1 351.2)">D6</text>
<text x="276.7" y="351.2" transform="rotate(-90 276.7 351.2)">D7</text>
<text x="282" y="351.2" transform="rotate(-90 282 351.2)">G</text>
<text x="285.5" y="351.2" transform="rotate(-90 285.5 351.2)">OC</text>
<text x="33.2" y="364.1" transform="rotate(-90 33.2 364.1)">3</text>
<text x="36.7" y="364.1" transform="rotate(-90 36.7 364.1)">4</text>
<text x="40.2" y="364.1" transform="rotate(-90 40.2 364.1)">7</text>
<text x="43.7" y="364.1" transform="rotate(-90 43.7 364.1)">8</text>
<text x="47.3" y="366" transform="rotate(-90 47.3 366)">13</text>
<text x="50.8" y="366" transform="rotate(-90 50.8 366)">14</text>
<text x="54.3" y="366" transform="rotate(-90 54.3 366)">17</text>
<text x="57.9" y="366" transform="rotate(-90 57.9 366)">18</text>
<text x="63.1" y="366" transform="rotate(-90 63.1 366)">11</text>
<text x="66.7" y="364.1" transform="rotate(-90 66.7 364.1)">1</text>
<text x="139" y="364.1" transform="rotate(-90 139 364.1)">3</text>
<text x="142.5" y="364.1" transform="rotate(-90 142.5 364.1)">4</text>
<text x="146" y="364.1" transform="rotate(-90 146 364.1)">7</text>
<text x="149.6" y="364.1" transform="rotate(-90 149.6 364.1)">8</text>
<text x="153.1" y="366" transform="rotate(-90 153.1 366)">13</text>
<text x="156.6" y="366" transform="rotate(-90 156.6 366)">14</text>
<text x="160.2" y="366" transform="rotate(-90 160.2 366)">17</text>
<text x="163.7" y="366" transform="rotate(-90 163.7 366)">18</text>
<text x="169" y="366" transform="rotate(-90 169 366)">11</text>
<text x="172.5" y="364.1" transform="rotate(-90 172.5 364.1)">1</text>
<text x="250.1" y="364.1" transform="rotate(-90 250.1 364.1)">3</text>
<text x="253.6" y="364.1" transform="rotate(-90 253.6 364.1)">4</text>
<text x="257.2" y="364.1" transform="rotate(-90 257.2 364.1)">7</text>
<text x="260.7" y="364.1" transform="rotate(-90 260.7 364.1)">8</text>
<text x="264.2" y="366" transform="rotate(-90 264.2 366)">13</text>
<text x="267.8" y="366" transform="rotate(-90 267.8 366)">14</text>
<text x="271.3" y="366" transform="rotate(-90 271.3 366)">17</text>
<text x="274.8" y="366" transform="rotate(-90 274.8 366)">18</text>
<text x="280.1" y="366" transform="rotate(-90 280.1 366)">11</text>
<text x="283.6" y="364.1" transform="rotate(-90 283.6 364.1)">1</text>
</g>
<g font-size="3.2" fill="#8d2323">
<text x="315.4" y="137.1" transform="rotate(-90 315.4 137.1)">8</text>
<text x="426.5" y="135.3" transform="rotate(-90 426.5 135.3)">8</text>
<text x="430.7" y="137.6" transform="rotate(-90 430.7 137.6)">Vcc</text>
<text x="550" y="135.3" transform="rotate(-90 550 135.3)">8</text>
<text x="554.2" y="137.6" transform="rotate(-90 554.2 137.6)">Vcc</text>
<text x="319.6" y="139.4" transform="rotate(-90 319.6 139.4)">Vcc</text>
<text x="290.4" y="145.9">7</text>
<text x="290.4" y="149.4">6</text>
<text x="295.6" y="147.3">A</text>
<text x="401.6" y="144.1">7</text>
<text x="401.6" y="147.7">6</text>
<text x="406.8" y="145.6">A</text>
<text x="406.8" y="149.1">B</text>
<text x="525" y="144.1">7</text>
<text x="525" y="147.7">6</text>
<text x="530.2" y="145.6">A</text>
<text x="530.2" y="149.1">B</text>
<text x="290.4" y="153">4</text>
<text x="295.6" y="150.8">B</text>
<text x="295.6" y="154.4">C</text>
<text x="401.6" y="151.2">4</text>
<text x="401.6" y="154.7">2</text>
<text x="406.8" y="152.6">C</text>
<text x="525" y="151.2">4</text>
<text x="525" y="154.7">2</text>
<text x="530.2" y="152.6">C</text>
<text x="290.4" y="156.5">2</text>
<text x="290.4" y="160">1</text>
<text x="295.6" y="157.9">D</text>
<text x="295.6" y="161.4">E</text>
<text x="401.6" y="158.3">1</text>
<text x="401.6" y="161.8">9</text>
<text x="406.8" y="156.1">D</text>
<text x="406.8" y="159.7">E</text>
<text x="525" y="158.3">1</text>
<text x="525" y="161.8">9</text>
<text x="530.2" y="156.1">D</text>
<text x="530.2" y="159.7">E</text>
<text x="288.4" y="167.1">10</text>
<text x="290.4" y="163.5">9</text>
<text x="295.6" y="165">F</text>
<text x="399.5" y="165.3">10</text>
<text x="406.8" y="163.2">F</text>
<text x="406.8" y="166.7">G</text>
<text x="523" y="165.3">10</text>
<text x="530.2" y="163.2">F</text>
<text x="530.2" y="166.7">G</text>
<text x="288.4" y="170.6">11</text>
<text x="295.6" y="168.5">G</text>
<text x="295.6" y="172">P</text>
<text x="399.5" y="168.8">11</text>
<text x="406.8" y="170.3">P</text>
<text x="523" y="168.8">11</text>
<text x="530.2" y="170.3">P</text>
<text x="96.7" y="237.6" transform="rotate(-90 96.7 237.6)">8</text>
<text x="100.9" y="239.9" transform="rotate(-90 100.9 239.9)">Vcc</text>
<text x="200.7" y="239.4" transform="rotate(-90 200.7 239.4)">8</text>
<text x="315.4" y="237.6" transform="rotate(-90 315.4 237.6)">8</text>
<text x="319.6" y="239.9" transform="rotate(-90 319.6 239.9)">Vcc</text>
<text x="205" y="241.7" transform="rotate(-90 205 241.7)">Vcc</text>
<text x="71.7" y="246.5">7</text>
<text x="71.7" y="250">6</text>
<text x="76.9" y="247.9">A</text>
<text x="76.9" y="251.4">B</text>
<text x="175.8" y="248.2">7</text>
<text x="175.8" y="251.7">6</text>
<text x="181" y="249.6">A</text>
<text x="290.4" y="246.5">7</text>
<text x="290.4" y="250">6</text>
<text x="295.6" y="247.9">A</text>
<text x="295.6" y="251.4">B</text>
<text x="71.7" y="253.5">4</text>
<text x="71.7" y="257">2</text>
<text x="76.9" y="254.9">C</text>
<text x="175.8" y="255.3">4</text>
<text x="181" y="253.2">B</text>
<text x="181" y="256.7">C</text>
<text x="290.4" y="253.5">4</text>
<text x="290.4" y="257">2</text>
<text x="295.6" y="254.9">C</text>
<text x="71.7" y="260.6">1</text>
<text x="76.9" y="258.4">D</text>
<text x="76.9" y="262">E</text>
<text x="175.8" y="258.8">2</text>
<text x="175.8" y="262.3">1</text>
<text x="181" y="260.2">D</text>
<text x="181" y="263.7">E</text>
<text x="290.4" y="260.6">1</text>
<text x="295.6" y="258.4">D</text>
<text x="295.6" y="262">E</text>
<text x="69.7" y="267.6">10</text>
<text x="71.7" y="264.1">9</text>
<text x="76.9" y="265.5">F</text>
<text x="76.9" y="269">G</text>
<text x="173.8" y="269.4">10</text>
<text x="175.8" y="265.9">9</text>
<text x="181" y="267.3">F</text>
<text x="288.4" y="267.6">10</text>
<text x="290.4" y="264.1">9</text>
<text x="295.6" y="265.5">F</text>
<text x="295.6" y="269">G</text>
<text x="69.7" y="271.1">11</text>
<text x="76.9" y="272.6">P</text>
<text x="173.8" y="272.9">11</text>
<text x="181" y="270.8">G</text>
<text x="181" y="274.3">P</text>
<text x="288.4" y="271.1">11</text>
<text x="295.6" y="272.6">P</text>
</g>
<g font-size="2.5" fill="#000080">
<text x="344.3" y="118.9">1K</text>
<text x="393.7" y="118.9">R106</text>
<text x="234.9" y="122.4">1K</text>
<text x="242" y="122.4">1K</text>
<text x="249.1" y="124.2">1K</text>
<text x="256.1" y="124.2">1K</text>
<text x="263.2" y="124.2">1K</text>
<text x="270.2" y="124.2">1K</text>
<text x="277.3" y="124.2">1K</text>
<text x="286.1" y="123.8">1K</text>
<text x="286.1" y="120.7">R98</text>
<text x="351.4" y="120.7">1K</text>
<text x="358.4" y="122.4">1K</text>
<text x="365.5" y="122.4">1K</text>
<text x="372.5" y="122.4">1K</text>
<text x="379.6" y="122.4">1K</text>
<text x="386.6" y="122.4">1K</text>
<text x="393.7" y="122.1">1K</text>
<text x="503.1" y="131.3">R121</text>
<text x="453.7" y="134.8">1K</text>
<text x="460.7" y="134.8">1K</text>
<text x="467.8" y="134.8">1K</text>
<text x="474.8" y="134.8">1K</text>
<text x="481.9" y="134.8">1K</text>
<text x="488.9" y="134.8">1K</text>
<text x="496" y="134.8">1K</text>
<text x="503.1" y="134.4">1K</text>
<text x="42.7" y="298.8">1K</text>
<text x="51.5" y="298.8">1K</text>
<text x="56.8" y="298.8">1K</text>
<text x="63.9" y="298.8">1K</text>
<text x="70.9" y="298.8">1K</text>
<text x="35.6" y="302.3">1K</text>
<text x="127.4" y="303.8">1K</text>
<text x="127.4" y="300.6">R82</text>
<text x="134.4" y="304.1">1K</text>
<text x="141.5" y="304.1">1K</text>
<text x="148.5" y="300.6">1K</text>
<text x="155.6" y="300.6">1K</text>
<text x="162.6" y="300.6">1K</text>
<text x="167.9" y="300.6">1K</text>
<text x="175" y="300.6">1K</text>
<text x="234.9" y="305.5">1K</text>
<text x="234.9" y="302.4">R74</text>
<text x="243.8" y="305.9">1K</text>
<text x="250.8" y="304.1">1K</text>
<text x="257.9" y="300.6">1K</text>
<text x="266.7" y="300.6">1K</text>
<text x="273.8" y="300.6">1K</text>
<text x="280.8" y="300.6">1K</text>
<text x="287.9" y="300.6">1K</text>
<text x="23.3" y="310.8">1K</text>
<text x="23.3" y="307.6">R97</text>
<text x="28.6" y="307.6">1K</text>
</g>
<g font-size="1.8" fill="#8d2323">
<text x="316.8" y="143.4">A</text>
<text x="427.9" y="141.7">A</text>
<text x="551.4" y="141.7">A</text>
<text x="308.3" y="151.9">F</text>
<text x="323.5" y="152.3">B</text>
<text x="419.5" y="150.1">F</text>
<text x="434.6" y="150.5">B</text>
<text x="542.9" y="150.1">F</text>
<text x="558.1" y="150.5">B</text>
<text x="314.7" y="160.4">G</text>
<text x="425.8" y="158.6">G</text>
<text x="549.3" y="158.6">G</text>
<text x="417.3" y="166.7">E</text>
<text x="432.5" y="167.4">C</text>
<text x="540.8" y="166.7">E</text>
<text x="556" y="167.4">C</text>
<text x="306.2" y="168.5">E</text>
<text x="321.4" y="169.2">C</text>
<text x="312.6" y="177">D</text>
<text x="326.3" y="178">P</text>
<text x="423.7" y="175.2">D</text>
<text x="437.4" y="176.2">P</text>
<text x="547.2" y="175.2">D</text>
<text x="560.9" y="176.2">P</text>
<text x="98.1" y="244">A</text>
<text x="202.1" y="245.7">A</text>
<text x="316.8" y="244">A</text>
<text x="89.6" y="252.4">F</text>
<text x="104.8" y="252.8">B</text>
<text x="193.7" y="254.2">F</text>
<text x="208.8" y="254.6">B</text>
<text x="308.3" y="252.4">F</text>
<text x="323.5" y="252.8">B</text>
<text x="96" y="260.9">G</text>
<text x="200" y="262.7">G</text>
<text x="314.7" y="260.9">G</text>
<text x="87.5" y="269">E</text>
<text x="102.7" y="269.7">C</text>
<text x="306.2" y="269">E</text>
<text x="321.4" y="269.7">C</text>
<text x="206.7" y="271.5">C</text>
<text x="93.8" y="277.5">D</text>
<text x="107.6" y="278.6">P</text>
<text x="197.9" y="279.3">D</text>
<text x="199.3" y="280.3">E</text>
<text x="211.7" y="280.3">P</text>
<text x="312.6" y="277.5">D</text>
<text x="326.3" y="278.6">P</text>
</g>
</svg>
